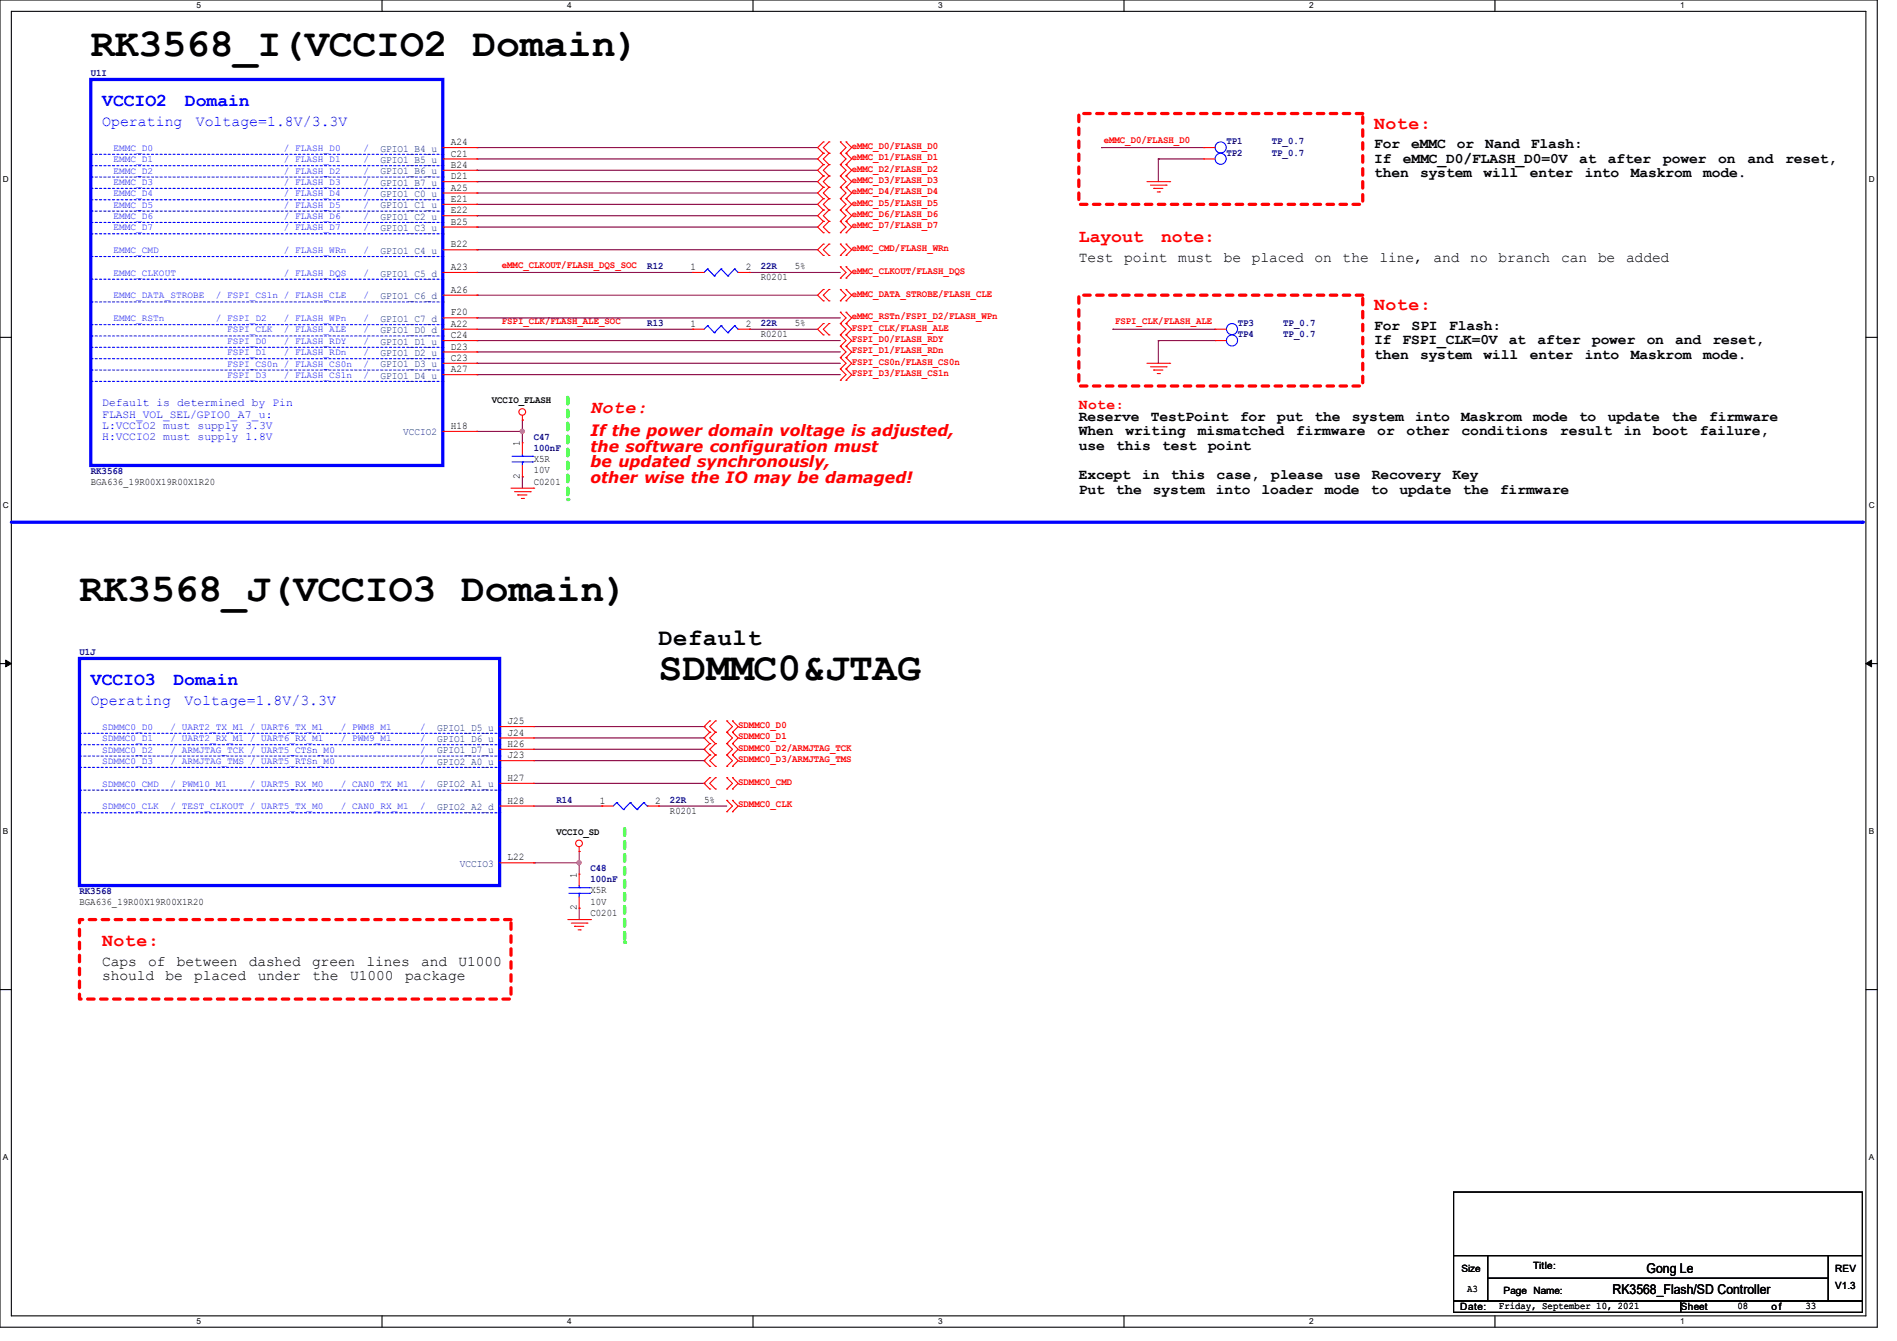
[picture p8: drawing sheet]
<svg xmlns="http://www.w3.org/2000/svg" width="297mm" height="210mm" viewBox="0 0 297 210" stroke-linecap="round" stroke-linejoin="round" font-family="sans-serif">
<path d="M0 0h293.9v207.9h-293.9zM1.8 1.8h290.3v204.3h-290.3z" fill="none" stroke="#000" stroke-width=".17"/>
<g fill="#fff">
<path d="M30.8 .2h.7v1.4h-.7z"/>
<path d="M30.8 206.2h.7v1.4h-.7z"/>
</g>
<path d="M59.8 0v1.8M59.8 206.1v1.8" fill="none" stroke="#000" stroke-width=".17"/>
<g fill="#fff">
<path d="M88.8 .2h.7v1.4h-.7z"/>
<path d="M88.8 206.2h.7v1.4h-.7z"/>
</g>
<path d="M117.9 0v1.8M117.9 206.1v1.8" fill="none" stroke="#000" stroke-width=".17"/>
<g fill="#fff">
<path d="M146.9 .2h.7v1.4h-.7z"/>
<path d="M146.9 206.2h.7v1.4h-.7z"/>
</g>
<path d="M176 0v1.8M176 206.1v1.8" fill="none" stroke="#000" stroke-width=".17"/>
<g fill="#fff">
<path d="M205 .2h.7v1.4h-.7z"/>
<path d="M205 206.2h.7v1.4h-.7z"/>
</g>
<path d="M234.1 0v1.8M234.1 206.1v1.8" fill="none" stroke="#000" stroke-width=".17"/>
<g fill="#fff">
<path d="M263.1 .2h.6v1.4h-.6z"/>
<path d="M263.1 206.2h.6v1.4h-.6z"/>
<path d="M.5 27.3h.9v1.4h-.9z"/>
<path d="M292.6 27.3h.9v1.4h-.9z"/>
<path d="M.5 78.4h.9v1.4h-.9z"/>
<path d="M292.6 78.4h.9v1.4h-.9z"/>
</g>
<path d="M0 52.8h1.8M292.1 52.8h1.8" fill="none" stroke="#000" stroke-width=".17"/>
<g fill="#fff">
<path d="M.5 129.5h.8v1.4h-.8z"/>
<path d="M292.6 129.5h.8v1.4h-.8z"/>
</g>
<path d="M0 103.9h1.8M292.1 103.9h1.8" fill="none" stroke="#000" stroke-width=".17"/>
<path d="M.9 103.4l.9 .5-.9 .5zM292.1 103.9l.9-.5v1z" fill="#000" stroke="#000" stroke-width=".16"/>
<g fill="#fff">
<path d="M.5 180.5h.8v1.4h-.8z"/>
<path d="M292.6 180.5h.8v1.4h-.8z"/>
</g>
<path d="M0 155h1.8M292.1 155h1.8" fill="none" stroke="#000" stroke-width=".17"/>
<path d="M1.8 81.8h289.8" fill="none" stroke="#00f" stroke-width=".51"/>
<circle cx="291.6" cy="81.8" r=".25" fill="#00f"/>
<path d="M88.9 62.2v16" fill="none" stroke="#0f0" stroke-width=".51" stroke-dasharray="1 1"/>
<circle cx="88.9" cy="78.2" r=".25" fill="#0f0" stroke-dasharray="1 1"/>
<path d="M97.8 129.8v17.8" fill="none" stroke="#0f0" stroke-width=".51" stroke-dasharray="1 1"/>
<circle cx="97.8" cy="147.6" r=".25" fill="#0f0" stroke-dasharray="1 1"/>
<path d="M168.9 17.8h44.5v14.2h-44.5zM168.9 46.2h44.5v14.3h-44.5zM12.4 144h67.6v12.5h-67.6z" fill="none" stroke="#f00" stroke-width=".51" stroke-dasharray="1 1"/>
<g fill="none" stroke="#800040" stroke-width=".17">
<path d="M74.7 39.1h.1M74.7 35.6h.1M74.7 33.8h.1M74.7 32h.1M74.7 30.2h.1M74.7 28.4h.1M74.7 26.7h.1M74.7 24.9h.1M74.7 23.1h.1M74.7 39.1h53.3M74.7 35.6h53.3M74.7 33.8h53.3"/>
<path d="M74.7 32h53.3M74.7 30.2h53.3M74.7 28.4h53.3M74.7 26.7h53.3M74.7 24.9h53.3M74.7 23.1h53.3M172.5 23.1h.1M172.5 23.1h16M181.4 24.9h.1M181.4 24.9h7.1M181.4 24.9v3.5M74.7 58.7h.1"/>
<path d="M74.7 55.1h.1M74.7 53.3h.1M74.7 49.8h.1M74.7 42.7h.1M74.7 46.2h.1M74.7 56.9h.1M74.7 58.7h56.9M74.7 55.1h56.9M74.7 53.3h56.9M74.7 51.6h33.8M74.7 49.8h56.9M74.7 42.7h33.8"/>
<path d="M74.7 46.2h53.3M74.7 56.9h56.9M108.5 51.6h.1M117.3 42.7h.1M117.3 51.6h.1M117.3 51.6h10.7M117.3 42.7h14.3M174.2 51.6h.1M174.2 51.6h16M181.4 53.3h.1M181.4 53.3h8.8M181.4 53.3v3.6"/>
<path d="M74.7 67.6h.1M74.7 67.6h7.1M81.8 65.8h.1M81.8 67.6h.1M81.8 74.7h.1M81.8 65.8v3.5M81.8 74.7v1.8M83.6 113.8h26.6M83.6 115.6h26.6M83.6 117.3h26.6M83.6 119.1h26.6M110.2 113.8h.1"/>
<path d="M110.2 115.6h.1M110.2 117.3h.1M110.2 119.1h.1M83.6 135.1h.1M83.6 135.1h7.1M83.6 126.2h10.6M83.6 122.7h26.6M90.7 133.3h.1M90.7 135.1h.1M90.7 133.3v3.6M94.2 126.2h.1M103.1 126.2h.1"/>
<path d="M103.1 126.2h10.7M110.2 122.7h.1M90.7 142.2h.1M90.7 142.2v1.8"/>
</g>
<g fill="#f0f" stroke="#f0f" stroke-width=".17">
<circle cx="81.8" cy="67.5" r=".32"/>
<circle cx="90.7" cy="135.1" r=".32"/>
</g>
<g fill="none" stroke="#f00" stroke-width=".17">
<path d="M69.3 28.4h5.4M69.3 23.1h5.4M69.3 24.9h5.4M69.3 26.7h5.4M69.3 30.2h5.4M69.3 32h5.4M69.3 33.8h5.4M69.3 35.6h5.4M69.3 39.1h5.4M74.7 23.1h.1M74.7 24.9h.1M74.7 26.7h.1"/>
<path d="M74.7 28.4h.1M74.7 30.2h.1M74.7 32h.1M74.7 33.8h.1M74.7 35.6h.1M74.7 39.1h.1M128.9 22.2h.1M128.9 24h.1M128.9 25.8h.1M128.9 27.6h.1M128.9 29.3h.1M128.9 31.1h.1"/>
<path d="M128.9 32.9h.1M128.9 34.7h.1M128.9 36.4h.1M128.9 38.2h.1M128.9 22.2l-.9 .9 .9 .9M128.9 27.6l-.9 .8 .9 .9M128.9 24l-.9 .9 .9 .9M128.9 29.3l-.9 .9 .9 .9M128.9 25.8l-.9 .9 .9 .9M128.9 31.1l-.9 .9 .9 .9M128.9 32.9l-.9 .9 .9 .9M128.9 34.7l-.9 .9 .9 .8"/>
<path d="M128.9 38.2l-.9 .9 .9 .9M129.8 24h.1M129.8 22.2h.1M129.8 25.8h.1M129.8 27.6h.1M129.8 29.3h.1M129.8 31.1h.1M129.8 32.9h.1M129.8 34.7h.1M129.8 36.4h.1M129.8 38.2h.1M129.8 22.2l-.9 .9 .9 .9"/>
<path d="M129.8 25.8l-.9 .9 .9 .9M129.8 24l-.9 .9 .9 .9M129.8 27.6l-.9 .8 .9 .9M129.8 29.3l-.9 .9 .9 .9M129.8 31.1l-.9 .9 .9 .9M129.8 32.9l-.9 .9 .9 .9M129.8 34.7l-.9 .9 .9 .8M129.8 38.2l-.9 .9 .9 .9M131.6 24h.1M131.6 22.2h.1M131.6 25.8h.1M131.6 27.6h.1"/>
<path d="M131.6 29.3h.1M131.6 31.1h.1M131.6 32.9h.1M131.6 34.7h.1M131.6 36.4h.1M131.6 38.2h.1M131.6 25.8l.9 .9-.9 .9M131.6 22.2l.9 .9-.9 .9M131.6 27.6l.9 .8-.9 .9M131.6 24l.9 .9-.9 .9M131.6 29.3l.9 .9-.9 .9M131.6 31.1l.9 .9-.9 .9"/>
<path d="M131.6 34.7l.9 .9-.9 .8M131.6 32.9l.9 .9-.9 .9M131.6 38.2l.9 .9-.9 .9M132.5 24h.1M132.5 22.2h.1M132.5 25.8h.1M132.5 27.6h.1M132.5 29.3h.1M132.5 31.1h.1M132.5 32.9h.1M132.5 34.7h.1M132.5 36.4h.1"/>
<path d="M132.5 38.2h.1M132.5 27.6l.8 .8-.8 .9M132.5 22.2l.8 .9-.8 .9M132.5 29.3l.8 .9-.8 .9M132.5 24l.8 .9-.8 .9M132.5 31.1l.8 .9-.8 .9M132.5 25.8l.8 .9-.8 .9M132.5 32.9l.8 .9-.8 .9M132.5 38.2l.8 .9-.8 .9M132.5 34.7l.8 .9-.8 .8M179.6 28.4h3.5M180.1 29h2.5"/>
<path d="M180.6 29.5h.1M180.6 29.5h1.5M181.2 30.1h.3M181.5 30.1h.1M182.6 29h.1M183.1 28.4h.1M188.5 23.1h.1M188.5 24.9h.1M188.5 23.1h1.7M188.5 24.9h1.7M69.3 56.9h5.4M69.3 53.3h5.4"/>
<path d="M69.3 42.7h5.4M69.3 46.2h5.4M69.3 49.8h5.4M69.3 51.6h5.4M69.3 55.1h5.4M69.3 58.7h5.4M74.7 42.7h.1M74.7 46.2h.1M74.7 49.8h.1M74.7 51.6h.1M74.7 53.3h.1M74.7 55.1h.1"/>
<path d="M74.7 56.9h.1M74.7 58.7h.1M108.5 42.7h.1M108.5 51.6h.1M108.5 42.7h1.7M108.5 51.6h1.7M115.6 42.7h1.7M115.6 51.6h1.7M117.3 42.7h.1M117.3 51.6h.1M128.9 40h.1M128.9 45.3h.1"/>
<path d="M128.9 47.1h.1M128.9 50.7h.1M128.9 52.5h.1M128.9 45.3l-.9 .9 .9 .9M128.9 50.7l-.9 .9 .9 .9M129.8 40h.1M129.8 47.1h.1M129.8 45.3h.1M129.8 52.5h.1M129.8 50.7h.1M129.8 45.3l-.9 .9 .9 .9M129.8 50.7l-.9 .9 .9 .9"/>
<path d="M131.6 40h.1M131.6 43.6h.1M131.6 41.8h.1M131.6 59.6h.1M131.6 57.8h.1M131.6 56h.1M131.6 54.2h.1M131.6 52.5h.1M131.6 50.7h.1M131.6 48.9h.1M131.6 47.1h.1M131.6 45.3h.1"/>
<path d="M131.6 41.8l.9 .9-.9 .9M131.6 57.8l.9 .9-.9 .9M131.6 54.2l.9 .9-.9 .9M131.6 52.5l.9 .8-.9 .9M131.6 48.9l.9 .9-.9 .9M131.6 45.3l.9 .9-.9 .9M131.6 56l.9 .9-.9 .9M131.6 50.7l.9 .9-.9 .9M132.5 40h.1M132.5 43.6h.1M132.5 41.8h.1M132.5 59.6h.1"/>
<path d="M132.5 57.8h.1M132.5 56h.1M132.5 54.2h.1M132.5 52.5h.1M132.5 50.7h.1M132.5 48.9h.1M132.5 47.1h.1M132.5 45.3h.1M132.5 41.8l.8 .9-.8 .9M132.5 57.8l.8 .9-.8 .9M132.5 54.2l.8 .9-.8 .9M132.5 52.5l.8 .8-.8 .9"/>
<path d="M132.5 48.9l.8 .9-.8 .9M132.5 50.7l.8 .9-.8 .9M132.5 45.3l.8 .9-.8 .9M132.5 56l.8 .9-.8 .9M179.6 56.9h3.5M180.1 57.4h2.5M180.6 58h.1M180.6 58h1.5M181.2 58.5h.3M181.5 58.5h.1M182.6 57.4h.1M183.1 56.9h.1"/>
<path d="M190.2 53.3h.1M190.2 51.6h.1M190.2 53.3h1.8M190.2 51.6h1.8M69.3 67.6h5.4M74.7 67.6h.1M80 76.5h3.6M80.6 77h2.4M81.1 77.5h.1M81.1 77.5h1.4M81.6 78.1h.4M81.8 65.8h.1"/>
<path d="M81.8 69.3h.1M81.8 74.7h.1M81.8 65.1v.7M81.8 69.3v1.8M81.8 72.9v1.8M82 78.1h.1M83 77h.1M83.6 76.5h.1M78.2 113.8h5.4M78.2 115.6h5.4M78.2 117.3h5.4M78.2 119.1h5.4"/>
<path d="M83.6 113.8h.1M83.6 115.6h.1M83.6 117.3h.1M83.6 119.1h.1M111.1 112.9h.1M111.1 114.7h.1M111.1 116.5h.1M111.1 118.2h.1M111.1 116.5l-.9 .8 .9 .9M111.1 112.9l-.9 .9 .9 .9M111.1 118.2l-.9 .9 .9 .9M111.1 114.7l-.9 .9 .9 .9"/>
<path d="M112 114.7h.1M112 112.9h.1M112 116.5h.1M112 118.2h.1M112 112.9l-.9 .9 .9 .9M112 116.5l-.9 .8 .9 .9M112 114.7l-.9 .9 .9 .9M112 118.2l-.9 .9 .9 .9M113.8 114.7h.1M113.8 112.9h.1M113.8 116.5h.1M113.8 118.2h.1"/>
<path d="M113.8 118.2l.9 .9-.9 .9M113.8 116.5l.9 .8-.9 .9M113.8 112.9l.9 .9-.9 .9M113.8 114.7l.9 .9-.9 .9M114.7 114.7h.1M114.7 112.9h.1M114.7 116.5h.1M114.7 118.2h.1M114.7 116.5l.9 .8-.9 .9M114.7 118.2l.9 .9-.9 .9M114.7 112.9l.9 .9-.9 .9M114.7 114.7l.9 .9-.9 .9"/>
<path d="M78.2 122.7h5.4M78.2 126.2h5.4M78.2 135.1h5.4M83.6 122.7h.1M83.6 126.2h.1M83.6 135.1h.1M90.7 133.3h.1M90.7 136.9h.1M90.7 132.6v.7M90.7 136.9v1.8M94.2 126.2h.1M94.2 126.2h1.8"/>
<path d="M101.3 126.2h1.8M103.1 126.2h.1M111.1 121.8h.1M111.1 123.6h.1M111.1 120h.1M111.1 121.8l-.9 .9 .9 .9M112 123.6h.1M112 121.8h.1M112 120h.1M112 121.8l-.9 .9 .9 .9M113.8 123.6h.1M113.8 121.8h.1"/>
<path d="M113.8 120h.1M113.8 127.1h.1M113.8 125.3h.1M113.8 125.3l.9 .9-.9 .9M113.8 121.8l.9 .9-.9 .9M114.7 123.6h.1M114.7 121.8h.1M114.7 120h.1M114.7 127.1h.1M114.7 125.3h.1M114.7 121.8l.9 .9-.9 .9M114.7 125.3l.9 .9-.9 .9"/>
<path d="M88.9 144h3.6M89.5 144.6h2.4M90 145.1h.1M90 145.1h1.4M90.5 145.6h.3M90.7 142.2h.1M90.7 140.5v1.7M90.8 145.6h.1M91.9 144.6h.1M92.5 144h.1"/>
<circle cx="81.8" cy="64.5" r=".52"/>
<circle cx="90.7" cy="132.1" r=".52"/>
</g>
<path d="M227.6 186.7h64v9.9h-64zM227.6 196.6h5.3v7.2h-5.3zM232.9 196.6h53.4v3.6h-53.4zM286.3 196.6h5.3v7.2h-5.3zM227.6 203.8h35.5v1.7h-35.5zM232.9 200.2h53.4v3.6h-53.4zM263.1 203.8h28.5v1.7h-28.5z" fill="none" stroke="#000" stroke-width=".17"/>
<g fill="none" stroke="#00f" stroke-width=".17">
<path d="M110.8 42.1h.1M110.8 51h.1M110.8 42.1l-.6 .6M110.8 42.1l1 1.1M110.8 51l-.6 .6M110.8 51l1 1.1M111.8 43.2h.1M111.8 52.1h.1M112.9 42.1h.1M112.9 51h.1M112.9 42.1l-1.1 1.1M112.9 42.1l1.1 1.1"/>
<path d="M112.9 51l-1.1 1.1M112.9 51l1.1 1.1M114 43.2h.1M114 52.1h.1M115 42.1h.1M115 51h.1M115 42.1l-1 1.1M115 42.1l.6 .6M115 51l-1 1.1M115 51l.6 .6M115.6 42.7h.1M115.6 51.6h.1"/>
<path d="M80.2 72.3h3.2M80.2 71.5h3.2M81.8 71.5h.1M81.8 72.3h.1M81.8 71.1v.4M81.8 72.3v.6M83.4 72.3h.1M83.4 71.5h.1M89.1 139.9h3.2M89.1 139h3.2M90.7 139h.1M90.7 139.9h.1"/>
<path d="M90.7 138.7v.3M90.7 139.9v.6M92.3 139.9h.1M92.3 139h.1M96.6 125.7h.1M96.6 125.7l-.6 .5M96.6 125.7l1 1.1M97.6 126.8h.1M98.7 125.7h.1M98.7 125.7l-1.1 1.1M98.7 125.7l1 1.1M99.7 126.8h.1"/>
<path d="M100.8 125.7h.1M100.8 125.7l-1.1 1.1M100.8 125.7l.5 .5M101.3 126.2h.1"/>
<circle cx="191.1" cy="23.1" r=".87"/>
<circle cx="191.1" cy="24.9" r=".87"/>
<circle cx="192.9" cy="53.3" r=".87"/>
<circle cx="192.9" cy="51.5" r=".87"/>
</g>
<g fill="none" stroke="#00f" stroke-width=".17" stroke-dasharray=".3 .3">
<path d="M14.2 29.5h55.1M14.2 33.1h55.1M14.2 26h55.1M14.2 36.6h55.1M14.2 24.2h55.1M14.2 31.3h55.1M14.2 34.8h55.1M14.2 27.7h55.1M69.3 29.5h.1M69.3 33.1h.1M69.3 26h.1M69.3 36.6h.1"/>
<path d="M69.3 24.2h.1M69.3 31.3h.1M69.3 34.8h.1M69.3 27.7h.1M14.2 52.6h55.1M14.2 56.2h55.1M14.2 54.4h55.1M14.2 58h55.1M14.2 43.7h55.1M14.2 59.7h55.1M14.2 50.8h55.1M14.2 40.2h55.1"/>
<path d="M14.2 47.3h55.1M69.3 52.6h.1M69.3 56.2h.1M69.3 54.4h.1M69.3 58h.1M69.3 43.7h.1M69.3 59.7h.1M69.3 50.8h.1M69.3 40.2h.1M69.3 47.3h.1M12.4 116.6h65.8M12.4 118.4h65.8"/>
<path d="M12.4 114.9h65.8M78.2 116.6h.1M78.2 118.4h.1M78.2 114.9h.1M12.4 127.3h65.8M12.4 120.2h65.8M12.4 123.7h65.8M78.2 127.3h.1M78.2 120.2h.1M78.2 123.7h.1"/>
</g>
<path d="M14.2 12.4h55.1v60.5h-55.1zM12.4 103.1h65.8v35.6h-65.8z" fill="none" stroke="#00f" stroke-width=".51"/>
<g font-size="6.2">
<text x="14.2" y="8.8">RK3568_I(VCCIO2 Domain)</text>
<text x="12.4" y="94.1">RK3568_J(VCCIO3 Domain)</text>
<text x="103.1" y="106.6">SDMMC0&amp;JTAG</text>
</g>
<text font-size="3.7" x="103.1" y="101">Default</text>
<g font-size="2.8" fill="#00f">
<text x="16" y="16.6">VCCIO2</text>
<text x="29" y="16.6">Domain</text>
<text x="14.2" y="107.3">VCCIO3</text>
<text x="27.2" y="107.3">Domain</text>
</g>
<g font-size="2.8" fill="#f00">
<text x="215.1" y="20.2">Note:</text>
<text x="168.9" y="37.9">Layout</text>
<text x="181.8" y="37.9">note:</text>
<text x="215.1" y="48.6">Note:</text>
<text x="92.5" y="64.6">Note:</text>
<text x="16" y="148.2">Note:</text>
</g>
<g font-size="2.5" fill="#f00">
<text x="92.5" y="68.3">If the power domain voltage is adjusted,</text>
<text x="92.5" y="70.7">the software configuration must</text>
<text x="92.5" y="73.2">be updated synchronously,</text>
<text x="92.5" y="75.6">other wise the IO may be damaged!</text>
</g>
<g font-size="2.3" fill="#00f">
<text x="16" y="19.7">Operating</text>
<text x="30.6" y="19.7">Voltage=1.8V/3.3V</text>
<text x="14.2" y="110.4">Operating</text>
<text x="28.9" y="110.4">Voltage=1.8V/3.3V</text>
</g>
<g font-size="2.3">
<text x="215.1" y="23.2">For</text>
<text x="220.9" y="23.2">eMMC</text>
<text x="228.1" y="23.2">or</text>
<text x="232.5" y="23.2">Nand</text>
<text x="239.7" y="23.2">Flash:</text>
<text x="215.1" y="25.5">If</text>
<text x="215.1" y="27.8">then</text>
<text x="219.7" y="25.5">eMMC_D0/FLASH_D0=0V</text>
<text x="222.3" y="27.8">system</text>
<text x="232.3" y="27.8">will</text>
<text x="239.5" y="27.8">enter</text>
<text x="247.2" y="25.5">at</text>
<text x="248.1" y="27.8">into</text>
<text x="251.8" y="25.5">after</text>
<text x="255.3" y="27.8">Maskrom</text>
<text x="260.4" y="25.5">power</text>
<text x="266.7" y="27.8">mode.</text>
<text x="269" y="25.5">on</text>
<text x="273.6" y="25.5">and</text>
<text x="279.5" y="25.5">reset,</text>
<text x="168.9" y="41">Test</text>
<text x="176" y="41">point</text>
<text x="184.5" y="41">must</text>
<text x="191.6" y="41">be</text>
<text x="196" y="41">placed</text>
<text x="205.8" y="41">on</text>
<text x="210.2" y="41">the</text>
<text x="216" y="41">line,</text>
<text x="224.5" y="41">and</text>
<text x="230.2" y="41">no</text>
<text x="234.6" y="41">branch</text>
<text x="244.4" y="41">can</text>
<text x="250.2" y="41">be</text>
<text x="254.6" y="41">added</text>
<text x="215.1" y="51.6">For</text>
<text x="215.1" y="53.9">If</text>
<text x="219.6" y="53.9">FSPI_CLK=0V</text>
<text x="221" y="51.6">SPI</text>
<text x="226.9" y="51.6">Flash:</text>
<text x="236.2" y="53.9">at</text>
<text x="240.7" y="53.9">after</text>
<text x="249.3" y="53.9">power</text>
<text x="257.8" y="53.9">on</text>
<text x="262.3" y="53.9">and</text>
<text x="268.2" y="53.9">reset,</text>
<text x="215.1" y="56.2">then</text>
<text x="222.3" y="56.2">system</text>
<text x="232.3" y="56.2">will</text>
<text x="239.5" y="56.2">enter</text>
<text x="248.1" y="56.2">into</text>
<text x="255.3" y="56.2">Maskrom</text>
<text x="266.7" y="56.2">mode.</text>
<text x="168.9" y="65.9">Reserve</text>
<text x="180.2" y="65.9">TestPoint</text>
<text x="194.1" y="65.9">for</text>
<text x="200" y="65.9">put</text>
<text x="205.8" y="65.9">the</text>
<text x="211.7" y="65.9">system</text>
<text x="221.6" y="65.9">into</text>
<text x="228.8" y="65.9">Maskrom</text>
<text x="240" y="65.9">mode</text>
<text x="247.2" y="65.9">to</text>
<text x="251.8" y="65.9">update</text>
<text x="261.7" y="65.9">the</text>
<text x="267.6" y="65.9">firmware</text>
<text x="168.9" y="68.2">When</text>
<text x="168.9" y="70.4">use</text>
<text x="174.8" y="70.4">this</text>
<text x="176.2" y="68.2">writing</text>
<text x="181.9" y="70.4">test</text>
<text x="187.5" y="68.2">mismatched</text>
<text x="189.1" y="70.4">point</text>
<text x="202.9" y="68.2">firmware</text>
<text x="215.6" y="68.2">or</text>
<text x="220.2" y="68.2">other</text>
<text x="228.8" y="68.2">conditions</text>
<text x="244.3" y="68.2">result</text>
<text x="254.2" y="68.2">in</text>
<text x="258.8" y="68.2">boot</text>
<text x="266.2" y="68.2">failure,</text>
<text x="168.9" y="75">Except</text>
<text x="168.9" y="77.3">Put</text>
<text x="174.7" y="77.3">the</text>
<text x="178.8" y="75">in</text>
<text x="180.5" y="77.3">system</text>
<text x="183.3" y="75">this</text>
<text x="190.4" y="77.3">into</text>
<text x="190.5" y="75">case,</text>
<text x="197.5" y="77.3">loader</text>
<text x="199" y="75">please</text>
<text x="207.4" y="77.3">mode</text>
<text x="209" y="75">use</text>
<text x="214.6" y="77.3">to</text>
<text x="214.8" y="75">Recovery</text>
<text x="219.1" y="77.3">update</text>
<text x="227.4" y="75">Key</text>
<text x="229" y="77.3">the</text>
<text x="234.9" y="77.3">firmware</text>
<text x="16" y="151.2">Caps</text>
<text x="16" y="153.5">should</text>
<text x="23.2" y="151.2">of</text>
<text x="25.9" y="153.5">be</text>
<text x="27.7" y="151.2">between</text>
<text x="30.4" y="153.5">placed</text>
<text x="39" y="151.2">dashed</text>
<text x="40.3" y="153.5">under</text>
<text x="48.9" y="151.2">green</text>
<text x="48.9" y="153.5">the</text>
<text x="54.8" y="153.5">U1000</text>
<text x="57.4" y="151.2">lines</text>
<text x="63.4" y="153.5">package</text>
<text x="66" y="151.2">and</text>
<text x="71.8" y="151.2">U1000</text>
</g>
<text font-size="2.3" fill="#f00" x="168.9" y="64.1">Note:</text>
<g font-size="2.1">
<text x="252.5" y="202.7">RK3568_Flash/SD Controller</text>
<text x="257.8" y="199.3">Gong Le</text>
</g>
<g font-size="1.8" fill="#00f">
<text x="16" y="63.6">Default is determined by Pin</text>
<text x="16" y="65.4">FLASH_VOL_SEL/GPIO0_A7_u:</text>
<text x="16" y="67.2">L:VCCIO2 must supply 3.3V</text>
<text x="16" y="69">H:VCCIO2 must supply 1.8V</text>
</g>
<g font-size="1.6" fill="#000080">
<text x="14.2" y="11.9">U1I</text>
<text x="192" y="22.6">TP1</text>
<text x="199.1" y="22.6">TP_0.7</text>
<text x="192" y="24.4">TP2</text>
<text x="199.1" y="24.4">TP_0.7</text>
<text x="101.3" y="42.2">R12</text>
<text x="119.1" y="42.2">22R</text>
<text x="101.3" y="51.1">R13</text>
<text x="119.1" y="51.1">22R</text>
<text x="193.8" y="52.8">TP4</text>
<text x="193.8" y="51.1">TP3</text>
<text x="200.9" y="52.8">TP_0.7</text>
<text x="200.9" y="51.1">TP_0.7</text>
<text x="83.6" y="68.8">C47</text>
<text x="83.6" y="70.6">100nF</text>
<text x="14.2" y="74.2">RK3568</text>
<text x="12.4" y="102.6">U1J</text>
<text x="87.1" y="125.7">R14</text>
<text x="104.9" y="125.7">22R</text>
<text x="92.5" y="136.4">C48</text>
<text x="12.4" y="140">RK3568</text>
<text x="92.5" y="138.2">100nF</text>
</g>
<g font-size="1.6" fill="#004080">
<text x="59.6" y="23.7">GPIO1_B4_u</text>
<text x="59.6" y="25.5">GPIO1_B5_u</text>
<text x="59.6" y="27.3">GPIO1_B6_u</text>
<text x="59.6" y="29.1">GPIO1_B7_u</text>
<text x="59.6" y="30.9">GPIO1_C0_u</text>
<text x="59.6" y="32.6">GPIO1_C1_u</text>
<text x="59.6" y="34.4">GPIO1_C2_u</text>
<text x="59.6" y="36.2">GPIO1_C3_u</text>
<text x="59.6" y="39.8">GPIO1_C4_u</text>
<text x="59.6" y="43.3">GPIO1_C5_d</text>
<text x="59.6" y="46.9">GPIO1_C6_d</text>
<text x="59.6" y="50.4">GPIO1_C7_d</text>
<text x="59.6" y="52.2">GPIO1_D0_d</text>
<text x="59.6" y="54">GPIO1_D1_u</text>
<text x="59.6" y="55.8">GPIO1_D2_u</text>
<text x="59.6" y="57.5">GPIO1_D3_u</text>
<text x="59.6" y="59.3">GPIO1_D4_u</text>
<text x="63.1" y="68.2">VCCIO2</text>
<text x="68.5" y="114.4">GPIO1_D5_u</text>
<text x="68.5" y="116.2">GPIO1_D6_u</text>
<text x="68.5" y="118">GPIO1_D7_u</text>
<text x="68.5" y="119.8">GPIO2_A0_u</text>
<text x="68.5" y="123.3">GPIO2_A1_u</text>
<text x="68.5" y="126.9">GPIO2_A2_d</text>
<text x="72" y="135.8">VCCIO3</text>
</g>
<g font-size="1.6">
<text x="70.6" y="22.7">A24</text>
<text x="70.6" y="24.5">C21</text>
<text x="70.6" y="26.3">B24</text>
<text x="70.6" y="28.1">D21</text>
<text x="70.6" y="29.8">A25</text>
<text x="70.6" y="31.6">E21</text>
<text x="70.6" y="33.4">E22</text>
<text x="70.6" y="35.2">B25</text>
<text x="70.6" y="38.7">B22</text>
<text x="70.6" y="42.3">A23</text>
<text x="70.6" y="45.8">A26</text>
<text x="108.1" y="42.3">1</text>
<text x="116.8" y="42.3">2</text>
<text x="119.1" y="43.9">R0201</text>
<text x="124.5" y="42.1">5%</text>
<text x="70.6" y="49.4">F20</text>
<text x="70.6" y="51.2">A22</text>
<text x="70.6" y="53">C24</text>
<text x="108.1" y="51.2">1</text>
<text x="116.8" y="51.2">2</text>
<text x="119.1" y="52.8">R0201</text>
<text x="124.5" y="51">5%</text>
<text x="70.6" y="54.7">D23</text>
<text x="70.6" y="56.5">C23</text>
<text x="70.6" y="58.3">A27</text>
<text x="77" y="63.2">VCCIO_FLASH</text>
<text x="70.6" y="67.2">H18</text>
<text x="81.4" y="69.9" transform="rotate(-90 81.4 69.9)">1</text>
<text x="14.2" y="75.9">BGA636_19R00X19R00X1R20</text>
<text x="81.4" y="75" transform="rotate(-90 81.4 75)">2</text>
<text x="83.6" y="75.9">C0201</text>
<text x="83.6" y="72.3">X5R</text>
<text x="83.6" y="74.1">10V</text>
<text x="79.5" y="113.4">J25</text>
<text x="79.5" y="115.2">J24</text>
<text x="79.5" y="117">H26</text>
<text x="79.5" y="118.7">J23</text>
<text x="79.5" y="122.3">H27</text>
<text x="79.5" y="125.9">H28</text>
<text x="93.9" y="125.9">1</text>
<text x="102.6" y="125.9">2</text>
<text x="110.2" y="125.7">5%</text>
<text x="87.1" y="130.7">VCCIO_SD</text>
<text x="104.9" y="127.5">R0201</text>
<text x="79.5" y="134.7">L22</text>
<text x="90.3" y="137.5" transform="rotate(-90 90.3 137.5)">1</text>
<text x="12.4" y="141.7">BGA636_19R00X19R00X1R20</text>
<text x="90.3" y="142.6" transform="rotate(-90 90.3 142.6)">2</text>
<text x="92.5" y="143.5">C0201</text>
<text x="92.5" y="139.9">X5R</text>
<text x="92.5" y="141.7">10V</text>
<text x="228.8" y="199.1">Size</text>
<text x="229.7" y="202.3">A3</text>
<text x="235.4" y="202.7">Page Name:</text>
<text x="240" y="198.8">Title:</text>
<text x="287.3" y="199.1">REV</text>
<text x="287.3" y="201.8">V1.3</text>
<text x="228.6" y="205.2">Date:</text>
<text x="234.7" y="205">Friday, September 10, 2021</text>
<text x="263.1" y="205.2">Sheet</text>
<text x="272" y="205">08</text>
<text x="277.4" y="205.2">o f</text>
<text x="282.7" y="205">33</text>
</g>
<g font-size="1.6" fill="#f00">
<text x="133.3" y="23.3">eMMC_D0/FLASH_D0</text>
<text x="172.8" y="22.4">eMMC_D0/FLASH_D0</text>
<text x="133.3" y="25.1">eMMC_D1/FLASH_D1</text>
<text x="133.3" y="26.9">eMMC_D2/FLASH_D2</text>
<text x="133.3" y="28.7">eMMC_D3/FLASH_D3</text>
<text x="133.3" y="30.4">eMMC_D4/FLASH_D4</text>
<text x="133.3" y="32.2">eMMC_D5/FLASH_D5</text>
<text x="133.3" y="34">eMMC_D6/FLASH_D6</text>
<text x="133.3" y="35.8">eMMC_D7/FLASH_D7</text>
<text x="78.6" y="41.9">eMMC_CLKOUT/FLASH_DQS_SOC</text>
<text x="133.3" y="39.3">eMMC_CMD/FLASH_WRn</text>
<text x="133.3" y="42.9">eMMC_CLKOUT/FLASH_DQS</text>
<text x="133.3" y="46.4">eMMC_DATA_STROBE/FLASH_CLE</text>
<text x="78.6" y="50.8">FSPI_CLK/FLASH_ALE_SOC</text>
<text x="133.3" y="53.5">FSPI_D0/FLASH_RDY</text>
<text x="133.3" y="50">eMMC_RSTn/FSPI_D2/FLASH_WPn</text>
<text x="133.3" y="51.8">FSPI_CLK/FLASH_ALE</text>
<text x="174.6" y="50.8">FSPI_CLK/FLASH_ALE</text>
<text x="133.3" y="58.9">FSPI_D3/FLASH_CS1n</text>
<text x="133.3" y="55.3">FSPI_D1/FLASH_RDn</text>
<text x="133.3" y="57.1">FSPI_CS0n/FLASH_CS0n</text>
<text x="115.6" y="114">SDMMC0_D0</text>
<text x="115.6" y="115.8">SDMMC0_D1</text>
<text x="115.6" y="117.6">SDMMC0_D2/ARMJTAG_TCK</text>
<text x="115.6" y="119.3">SDMMC0_D3/ARMJTAG_TMS</text>
<text x="115.6" y="122.9">SDMMC0_CMD</text>
<text x="115.6" y="126.4">SDMMC0_CLK</text>
</g>
<g font-size="1.5" fill="#00f">
<text x="17.8" y="23.6">EMMC_D0</text>
<text x="44.4" y="23.6">/ FLASH_D0</text>
<text x="56.9" y="23.6">/</text>
<text x="17.8" y="25.4">EMMC_D1</text>
<text x="17.8" y="29">EMMC_D3</text>
<text x="17.8" y="27.2">EMMC_D2</text>
<text x="44.4" y="25.4">/ FLASH_D1</text>
<text x="44.4" y="29">/ FLASH_D3</text>
<text x="44.4" y="27.2">/ FLASH_D2</text>
<text x="56.9" y="27.2">/</text>
<text x="56.9" y="25.4">/</text>
<text x="56.9" y="29">/</text>
<text x="17.8" y="32.5">EMMC_D5</text>
<text x="17.8" y="34.3">EMMC_D6</text>
<text x="17.8" y="30.7">EMMC_D4</text>
<text x="44.4" y="34.3">/ FLASH_D6</text>
<text x="44.4" y="32.5">/ FLASH_D5</text>
<text x="44.4" y="30.7">/ FLASH_D4</text>
<text x="56.9" y="32.5">/</text>
<text x="56.9" y="34.3">/</text>
<text x="56.9" y="30.7">/</text>
<text x="17.8" y="36.1">EMMC_D7</text>
<text x="17.8" y="39.6">EMMC_CMD</text>
<text x="44.4" y="36.1">/ FLASH_D7</text>
<text x="44.4" y="39.6">/ FLASH_WRn</text>
<text x="56.9" y="36.1">/</text>
<text x="56.9" y="39.6">/</text>
<text x="17.8" y="43.2">EMMC_CLKOUT</text>
<text x="17.8" y="46.7">EMMC_DATA_STROBE</text>
<text x="33.8" y="46.7">/ FSPI_CS1n / FLASH_CLE</text>
<text x="44.4" y="43.2">/ FLASH_DQS</text>
<text x="56.9" y="43.2">/</text>
<text x="56.9" y="46.7">/</text>
<text x="17.8" y="50.3">EMMC_RSTn</text>
<text x="33.8" y="50.3">/ FSPI_D2</text>
<text x="35.6" y="53.8">FSPI_D0</text>
<text x="35.6" y="52.1">FSPI_CLK</text>
<text x="44.4" y="53.8">/ FLASH_RDY</text>
<text x="44.4" y="50.3">/ FLASH_WPn</text>
<text x="44.4" y="52.1">/ FLASH_ALE</text>
<text x="56.9" y="52.1">/</text>
<text x="56.9" y="53.8">/</text>
<text x="56.9" y="50.3">/</text>
<text x="35.6" y="59.2">FSPI_D3</text>
<text x="35.6" y="55.6">FSPI_D1</text>
<text x="35.6" y="57.4">FSPI_CS0n / FLASH_CS0n</text>
<text x="44.4" y="59.2">/ FLASH_CS1n</text>
<text x="44.4" y="55.6">/ FLASH_RDn</text>
<text x="56.9" y="57.4">/</text>
<text x="56.9" y="59.2">/</text>
<text x="56.9" y="55.6">/</text>
<text x="16" y="114.3">SDMMC0_D0</text>
<text x="16" y="119.6">SDMMC0_D3</text>
<text x="16" y="117.9">SDMMC0_D2</text>
<text x="16" y="116.1">SDMMC0_D1</text>
<text x="26.7" y="117.9">/ ARMJTAG_TCK / UART5_CTSn_M0</text>
<text x="26.7" y="119.6">/ ARMJTAG_TMS / UART5_RTSn_M0</text>
<text x="26.7" y="116.1">/ UART2_RX_M1 / UART6_RX_M1</text>
<text x="26.7" y="114.3">/ UART2_TX_M1 / UART6_TX_M1</text>
<text x="53.3" y="116.1">/ PWM9_M1</text>
<text x="53.3" y="114.3">/ PWM8_M1</text>
<text x="65.8" y="117.9">/</text>
<text x="65.8" y="114.3">/</text>
<text x="65.8" y="119.6">/</text>
<text x="65.8" y="116.1">/</text>
<text x="16" y="123.2">SDMMC0_CMD</text>
<text x="26.7" y="123.2">/ PWM10_M1</text>
<text x="39.1" y="123.2">/ UART5_RX_M0</text>
<text x="53.3" y="123.2">/ CAN0_TX_M1</text>
<text x="65.8" y="123.2">/</text>
<text x="16" y="126.7">SDMMC0_CLK</text>
<text x="26.7" y="126.7">/ TEST_CLKOUT / UART5_TX_M0</text>
<text x="53.3" y="126.7">/ CAN0_RX_M1</text>
<text x="65.8" y="126.7">/</text>
</g>
<g font-size="1.3">
<text x="30.8" y="1.3">5</text>
<text x="88.8" y="1.3">4</text>
<text x="146.9" y="1.3">3</text>
<text x="205" y="1.3">2</text>
<text x="263.1" y="1.3">1</text>
<text x=".5" y="28.4">D</text>
<text x="292.6" y="28.4">D</text>
<text x=".5" y="79.5">C</text>
<text x="292.6" y="79.5">C</text>
<text x=".5" y="130.6">B</text>
<text x="292.6" y="130.6">B</text>
<text x=".5" y="181.7">A</text>
<text x="292.6" y="181.7">A</text>
<text x="30.8" y="207.4">5</text>
<text x="88.8" y="207.4">4</text>
<text x="146.9" y="207.4">3</text>
<text x="205" y="207.4">2</text>
<text x="263.1" y="207.4">1</text>
</g>
</svg>
